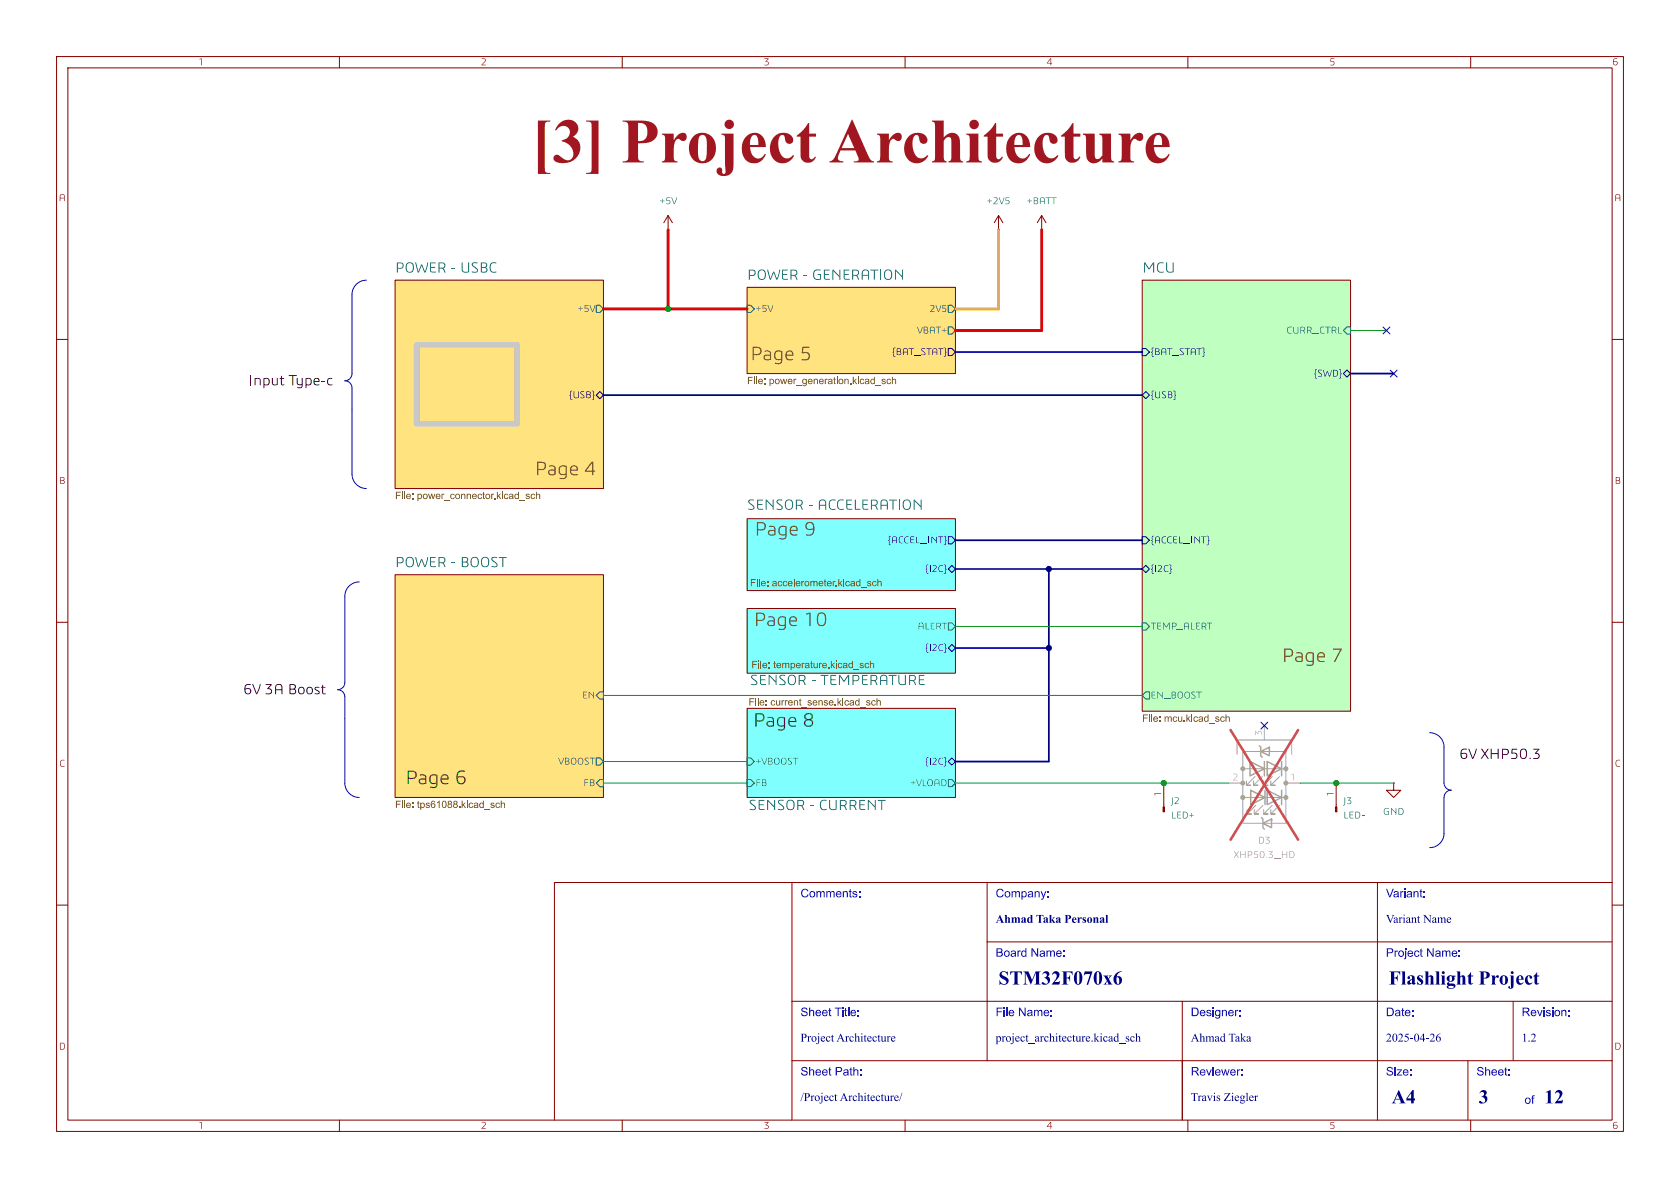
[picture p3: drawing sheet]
<svg xmlns="http://www.w3.org/2000/svg" width="297mm" height="210mm" viewBox="0 0 297 210" stroke-linecap="round" stroke-linejoin="round" font-family="sans-serif">
<g fill="none" stroke="#840000" stroke-width=".18">
<path d="M10 10h277v190h-277zM12 12h273v186h-273zM60 10v2M110 10v2M160 10v2M210 10v2M260 10v2M10 60h2M285 60h2M10 110h2M285 110h2M132.1 125.2h36.8v15.8h-36.8z"/>
<path d="M140 156v42M174.5 156v31.5M243.5 156v42M285 156h-187v42M10 160h2M140 177h145M174.5 166.5h110.5M209 177v21M267.5 177v10.5M285 160h2M60 198v2M110 198v2"/>
<path d="M140 187.5h145M160 198v2M210 198v2M259.5 187.5v10.5M260 198v2"/>
</g>
<g fill="#80ffff" stroke="#80ffff" stroke-width=".18">
<path d="M132.1 125.2h36.8v15.8h-36.8z"/>
<path d="M132.1 91.7h36.8v12.7h-36.8z"/>
<path d="M132.1 107.6h36.8v11.4h-36.8z"/>
</g>
<g fill="#ffe37f" stroke="#ffe37f" stroke-width=".18">
<path d="M132.1 50.8h36.8v15.2h-36.8z"/>
<path d="M69.8 49.5h36.9v36.9h-36.9z"/>
<path d="M69.8 101.6h36.9v39.4h-36.9z"/>
</g>
<path d="M201.9 49.5h36.9v76.2h-36.9z" fill="#bfffbf" stroke="#bfffbf" stroke-width=".18"/>
<path d="M132.1 137.8h.6l.6 .6-.6 .7h-.6zM132.1 134h.6l.6 .6-.6 .7h-.6zM167.6 137.8h.7l.6 .6-.6 .7h-.7z" fill="none" stroke="#006464" stroke-width=".18"/>
<path d="M167.6 134.6l.7-.6 .6 .6-.6 .7z" fill="none" stroke="#000084" stroke-width=".18"/>
<g fill="#725600">
<path d="M132.5 123.4h.8v.2h-.7v.4h.6v.1h-.6v.6h-.1z"/>
<path d="M133.5 123.4h.2v.2h-.2z"/>
<path d="M133.9 123.4h.2v1.3h-.2z"/>
<path d="M141.4 123.6l.1-.1v.3h.2v.1h-.2v.6l.2 .2-.3-.1v-.7h-.1z"/>
<path d="M148.1 123.4h.1v.8l.4-.4h.2l-.4 .3 .4 .6h-.2l-.3-.5-.1 .5h-.1z"/>
<path d="M148.9 123.4h.2v.2h-.2z"/>
<path d="M151.3 123.9l.2-.1 .3 .1v-.5h.2v1.3h-.2v-.1l-.2 .1h-.3l-.1-.4h.1a.29 .29 0 0 0 .4 .3 .29 .29 0 0 0 .1-.5l-.3-.2-.2 .4h-.1z"/>
<path d="M155 123.4h.1v.5l.3-.1 .3 .1v.8h-.1l-.1-.6-.1-.2-.3 .1v.7h-.1z"/>
</g>
<path d="M132.1 50.8h36.8v15.2h-36.8z" fill="none" stroke="#840000" stroke-width=".18"/>
<path d="M132.1 54h.6l.6 .6-.6 .6h-.6zM167.6 57.8h.7l.6 .6-.6 .7h-.7zM167.6 54h.7l.6 .6-.6 .6h-.7z" fill="none" stroke="#006464" stroke-width=".18"/>
<path d="M167.6 61.6h.7l.6 .6-.6 .7h-.7z" fill="none" stroke="#000084" stroke-width=".18"/>
<g fill="#725600">
<path d="M132.2 66.6h.9v.2h-.7v.4h.6v.1h-.6v.6h-.2z"/>
<path d="M133.3 66.6h.1v.2h-.1z"/>
<path d="M133.7 66.6h.1v1.3h-.1z"/>
<path d="M147.4 66.7l.2-.1v.4h.1v.1h-.1v.5l.2 .3-.3-.1-.1-.7h-.1z"/>
<path d="M147.9 66.6h.2v.2h-.2z"/>
<path d="M150.8 66.6h.1v.7l.4-.3h.2l-.4 .3 .4 .6h-.2l-.3-.5-.1 .5h-.1z"/>
<path d="M151.6 66.6h.2v.2h-.2z"/>
<path d="M154 67.1l.3-.1 .2 .1v-.5h.2v1.3h-.2v-.1l-.2 .1h-.2l-.2-.4 .1-.1a.29 .29 0 0 0 .4 .4 .29 .29 0 0 0 .1-.5l-.3-.2-.2 .3h-.1z"/>
<path d="M157.7 66.6h.1v.5l.3-.1 .3 .1v.8h-.1v-.7l-.2-.1-.2 .1-.1 .7h-.1z"/>
</g>
<path d="M132.1 91.7h36.8v12.7h-36.8z" fill="none" stroke="#840000" stroke-width=".18"/>
<path d="M167.6 94.9h.7l.6 .6-.6 .6h-.7zM167.6 100.6l.7-.7 .6 .7-.6 .6z" fill="none" stroke="#000084" stroke-width=".18"/>
<g fill="#725600">
<path d="M132.7 102.4h.9v.1h-.7v.4h.6v.2h-.6v.5h-.2z"/>
<path d="M133.8 102.4h.1v.1h-.1z"/>
<path d="M134.2 102.4h.1v1.2h-.1z"/>
<path d="M140.3 102.4h.2v1.2h-.2z"/>
<path d="M145.8 102.5l.1-.1v.3h.2v.1h-.2v.6l.2 .2-.3-.1v-.7h-.1z"/>
<path d="M148.2 102.4h.2v.7l.3-.4h.2l-.3 .4 .4 .5h-.2l-.3-.4-.1 .4h-.2z"/>
<path d="M149.1 102.4h.2v.1h-.2z"/>
<path d="M151.4 102.8l.3-.1 .3 .1v-.4h.1v1.2h-.1v-.1l-.2 .1h-.3l-.2-.3 .2-.1a.29 .29 0 0 0 .3 .3 .29 .29 0 0 0 .1-.5l-.3-.2-.1 .4h-.2z"/>
<path d="M155.1 102.4h.2v.4l.2-.1 .3 .1 .1 .8h-.2v-.6l-.2-.2-.2 .2v.6h-.2z"/>
</g>
<path d="M132.1 107.6h36.8v11.4h-36.8z" fill="none" stroke="#840000" stroke-width=".18"/>
<path d="M167.6 114.6l.7-.7 .6 .7-.6 .6z" fill="none" stroke="#000084" stroke-width=".18"/>
<path d="M167.6 110.1h.7l.6 .6-.6 .7h-.7z" fill="none" stroke="#006464" stroke-width=".18"/>
<g fill="#725600">
<path d="M133 116.8h.8v.2h-.6v.4h.6v.1h-.6v.6h-.2z"/>
<path d="M134 116.8h.2v.2h-.2z"/>
<path d="M134.4 116.8h.2v1.3h-.2z"/>
<path d="M136.8 117l.2-.1v.3h.2v.1h-.2v.5l.2 .3-.3-.1-.1-.7h-.1z"/>
<path d="M143.4 117l.1-.1v.3h.2v.1h-.2v.5l.2 .3-.3-.1v-.7h-.2z"/>
<path d="M146.9 116.8h.1v.8l.4-.4h.2l-.3 .3 .3 .6h-.1l-.4-.5-.1 .5h-.1z"/>
<path d="M147.8 116.8h.1v.2h-.1z"/>
<path d="M150.1 117.3l.3-.1 .2 .1v-.5h.2v1.3h-.2v-.1l-.1 .1h-.3l-.2-.4 .1-.1a.29 .29 0 0 0 .4 .4 .29 .29 0 0 0 .1-.5l-.3-.2-.2 .3h-.1z"/>
<path d="M153.8 116.8h.1v.5l.3-.1 .3 .1v.8h-.1v-.7l-.2-.1-.2 .1-.1 .7h-.1z"/>
</g>
<path d="M201.9 49.5h36.9v76.2h-36.9z" fill="none" stroke="#840000" stroke-width=".18"/>
<path d="M201.9 69.9l.7-.7 .6 .7-.6 .6zM201.9 61.6h.7l.6 .6-.6 .7h-.7zM237.5 66l.6-.6 .7 .6-.7 .7zM201.9 94.9h.7l.6 .6-.6 .6h-.7zM201.9 100.6l.7-.7 .6 .7-.6 .6z" fill="none" stroke="#000084" stroke-width=".18"/>
<path d="M238.1 57.8h.7v1.3h-.7l-.6-.7zM201.9 110.1h.7l.6 .6-.6 .7h-.7zM202.6 122.3h.6v1.3h-.6l-.7-.7z" fill="none" stroke="#006464" stroke-width=".18"/>
<g fill="#725600">
<path d="M202.1 126.3h.8v.2h-.7v.4h.6v.1h-.6v.6h-.1z"/>
<path d="M203.1 126.3h.2v.2h-.2z"/>
<path d="M203.5 126.3h.2v1.3h-.2z"/>
<path d="M209.7 126.3h.2v.7l.4-.3h.2l-.4 .3 .4 .6h-.2l-.3-.5-.1 .5h-.2z"/>
<path d="M210.6 126.3h.2v.2h-.2z"/>
<path d="M213 126.7l.2-.1 .3 .2v-.5h.1v1.3h-.1v-.1l-.2 .1-.3-.1-.1-.3 .1-.1a.29 .29 0 0 0 .4 .4 .29 .29 0 0 0 .1-.5l-.3-.2-.2 .3h-.2z"/>
<path d="M216.7 126.3h.1v.5l.3-.2 .3 .2v.8h-.1l-.1-.7-.1-.1-.3 .1v.7h-.1z"/>
</g>
<path d="M69.8 49.5h36.9v36.9h-36.9z" fill="none" stroke="#840000" stroke-width=".18"/>
<path d="M105.4 69.9l.6-.7 .7 .7-.7 .6z" fill="none" stroke="#000084" stroke-width=".18"/>
<path d="M105.4 54h.6l.7 .6-.7 .6h-.6z" fill="none" stroke="#006464" stroke-width=".18"/>
<g fill="#725600">
<path d="M70 86.9h.9v.2h-.7v.4h.6v.1h-.6v.6h-.2z"/>
<path d="M71.1 86.9h.1v.2h-.1z"/>
<path d="M71.4 86.9h.2v1.3h-.2z"/>
<path d="M85.4 87.1l.2-.1v.3h.1v.1h-.1v.6l.1 .2-.3-.1v-.7h-.1z"/>
<path d="M87.8 86.9h.2v.8l.4-.4h.2l-.4 .3 .4 .6h-.2l-.3-.5-.1 .5h-.2z"/>
<path d="M88.7 86.9h.2v.2h-.2z"/>
<path d="M91.1 87.4l.2-.1 .3 .1v-.5h.1v1.3h-.1v-.1l-.2 .1h-.3l-.2-.4h.2a.29 .29 0 0 0 .4 .3 .29 .29 0 0 0 .1-.5l-.3-.2-.2 .4h-.2z"/>
<path d="M94.7 86.9h.2v.5l.3-.1 .3 .1v.8h-.2v-.6l-.2-.2-.2 .1v.7h-.2z"/>
</g>
<path d="M69.8 101.6h36.9v39.4h-36.9z" fill="none" stroke="#840000" stroke-width=".18"/>
<path d="M105.4 134h.6l.7 .6-.7 .7h-.6zM106 122.3h.7v1.3h-.7l-.6-.7zM106 137.8h.7v1.3h-.7l-.6-.7z" fill="none" stroke="#006464" stroke-width=".18"/>
<g fill="#725600">
<path d="M70 141.5h.9v.2h-.7v.4h.6v.1h-.6v.6h-.2z"/>
<path d="M71.1 141.5h.1v.2h-.1z"/>
<path d="M71.1 141.9h.1v.9h-.1z"/>
<path d="M71.4 141.5h.2v1.3h-.2z"/>
<path d="M71.9 142l.1-.1a.43 .43 0 0 1 .5 .1 .43 .43 0 0 1 .1 .4h-.6l.2 .3 .4-.2a.44 .44 0 0 1-.5 .3 .44 .44 0 0 1-.3-.5h.7l-.3-.3-.4 .3z"/>
<path d="M72.9 141.9h.2v.2h-.2z"/>
<path d="M72.9 142.6h.2v.2h-.2z"/>
<path d="M73.8 141.7l.2-.1v.3h.2v.1h-.2v.6l.2 .2-.3-.1-.1-.7h-.1z"/>
<path d="M74.3 141.9h.2v.1a.42 .42 0 0 1 .6 .4 .42 .42 0 0 1-.6 .3v.5h-.2v-.8h.2a.29 .29 0 0 0 .3 .3 .29 .29 0 0 0 .1-.5l-.2-.2-.2 .4h-.2z"/>
<path d="M75.3 142l.5-.1 .2 .2-.2 .1a.18 .18 0 0 0-.2-.2 .18 .18 0 0 0-.1 .2l.1 .1a.33 .33 0 0 1 .3 .5 .33 .33 0 0 1-.5 0l-.2-.3h.2a.2 .2 0 0 0 .2 .3 .2 .2 0 0 0 .2-.3 .36 .36 0 0 1-.5-.5z"/>
<path d="M76.3 141.6h.4l.3 .3-.5-.2-.2 .5a.41 .41 0 0 1 .6 .1 .41 .41 0 0 1-.3 .6 .41 .41 0 0 1-.5-.5h.2a.26 .26 0 0 0 .4 .2 .26 .26 0 0 0 0-.4 .26 .26 0 0 0-.4 .1l-.2 .1 .1-.5z"/>
<path d="M77.3 141.9l.4-.4v1.3h-.1v-1l-.3 .2z"/>
<path d="M78.3 141.6l.2-.1a.71 .71 0 0 1 .5 .7 .71 .71 0 0 1-.5 .6 .51 .51 0 0 1-.4-.6h.2a.3 .3 0 0 0 0 .4 .3 .3 0 0 0 .4 0l.1-.2a.41 .41 0 0 0 0-.5 .41 .41 0 0 0-.4-.2l-.1 .5h-.2z"/>
<path d="M79.3 141.6a.34 .34 0 0 1 .5 0 .34 .34 0 0 1-.1 .5 .4 .4 0 0 1 0 .7 .4 .4 0 0 1-.6-.3h.2a.26 .26 0 0 0 .3 .2 .26 .26 0 0 0 .1-.5 .26 .26 0 0 0-.4 .2l-.2 .1 .2-.4-.1-.2h.1a.21 .21 0 0 0 .3 .2 .21 .21 0 0 0 .1-.4 .21 .21 0 0 0-.4 .1l-.1 .1z"/>
<path d="M80.2 141.6a.34 .34 0 0 1 .6 0 .34 .34 0 0 1-.1 .5 .4 .4 0 0 1 0 .7 .4 .4 0 0 1-.6-.3h.2a.26 .26 0 0 0 .3 .2 .26 .26 0 0 0 .1-.5 .26 .26 0 0 0-.4 .2l-.2 .1 .2-.4-.2-.2h.2a.21 .21 0 0 0 .3 .2 .21 .21 0 0 0 0-.4 .21 .21 0 0 0-.3 .1l-.2 .1z"/>
<path d="M81.2 142.6h.1v.2h-.1z"/>
<path d="M81.6 141.5h.2v.8l.3-.4h.2l-.3 .3 .4 .6h-.2l-.3-.4-.1 .4h-.2z"/>
<path d="M82.5 141.5h.2v.2h-.2z"/>
<path d="M82.5 141.9h.2v.9h-.2z"/>
<path d="M83 142l.5-.1 .1 .3h-.1a.3 .3 0 0 0-.4 0 .3 .3 0 0 0-.1 .4 .3 .3 0 0 0 .4 .1l.1-.2h.2a.45 .45 0 0 1-.8 .2 .45 .45 0 0 1 .1-.7z"/>
<path d="M83.9 142l.1-.1a.4 .4 0 0 1 .5 .1 .4 .4 0 0 1 0 .4l.1 .4-.2-.1-.4 .1-.2-.1-.1-.1 .6 .1 .1-.3-.7 .2a.48 .48 0 0 1 .7-.4l-.2-.2-.4 .2z"/>
<path d="M84.8 142l.3-.1 .3 .1v-.5h.1v1.3h-.1v-.1l-.2 .1h-.3l-.2-.3 .2-.1a.29 .29 0 0 0 .4 .3 .29 .29 0 0 0 .1-.5l-.3-.2-.2 .4h-.2z"/>
<path d="M85.6 143.1h1.1v.1h-1.1z"/>
<path d="M86.8 142l.4-.1 .2 .2-.1 .1a.18 .18 0 0 0-.2-.2 .18 .18 0 0 0-.2 .2l.2 .1a.33 .33 0 0 1 .3 .5 .33 .33 0 0 1-.6 0l-.1-.3h.1a.21 .21 0 0 0 .3 .3 .2 .2 0 0 0 .1-.3 .36 .36 0 0 1-.5-.5z"/>
<path d="M87.7 142l.5-.1 .2 .3h-.2a.3 .3 0 0 0-.4 0 .3 .3 0 0 0 0 .4 .3 .3 0 0 0 .4 .1v-.2h.2a.45 .45 0 0 1-.7 .2 .45 .45 0 0 1 0-.7z"/>
<path d="M88.5 141.5h.2v.5l.3-.1 .2 .1 .1 .8h-.2v-.6l-.2-.2-.2 .1v.7h-.2z"/>
</g>
<g fill="#840000" stroke="#840000" stroke-width=".18">
<path d="M236.1 142.6h.2v.9h-.2z"/>
<path d="M205.6 142.6h.3v.9h-.3z"/>
</g>
<g fill="none" stroke="#840000" stroke-width=".18">
<path d="M118.1 38.1l-.8 1.3M118.1 38.1l.8 1.3M118.1 38.1v2.5M176.5 38.1l-.7 1.3M176.5 38.1l.8 1.3M176.5 38.1v2.5M184.1 38.1l-.7 1.3M184.1 38.1l.8 1.3M184.1 38.1v2.5M118.1 40.6h.1M176.5 40.6h.1M184.1 40.6h.1"/>
<path d="M205.7 138.4v4.2M236.2 138.4v4.2M246.4 138.4v1.3h1.2l-1.2 1.3-1.3-1.3h1.3M246.4 138.4h.1"/>
</g>
<g fill="none" stroke="#a1a1a1" stroke-width=".18">
<path d="M217.2 138.4h2.5M218.7 133.4v-2.6h9.6v2.6M219.7 132.8h7.6v12.7h-7.6zM219.7 135.9h7.6M221.9 137.3l-1.6 1.5h.8h-.8v-.8M223.1 137.3l-1.5 1.5h.8h-.8v-.8M223.5 128.3v2.5M224.9 137.3l-1.5 1.5h.8h-.8v-.8M226.2 137.3l-1.5 1.5h.7h-.7v-.8M227.3 138.4h2.6M219.7 141h7.6M222 142.4l-1.5 1.5h.7h-.7v-.8"/>
<path d="M223.3 142.4l-1.6 1.5h.8h-.8v-.8M224.9 142.4l-1.5 1.5h.8h-.8v-.8M226.2 142.4l-1.5 1.5h.7h-.7v-.8"/>
</g>
<g fill="#a1a1a1" stroke="#a1a1a1" stroke-width=".18">
<circle cx="227.3" cy="141" r=".36"/>
<circle cx="227.3" cy="138.4" r=".36"/>
<circle cx="227.3" cy="135.9" r=".36"/>
<circle cx="219.7" cy="141" r=".36"/>
<circle cx="219.7" cy="138.4" r=".36"/>
<circle cx="219.7" cy="135.9" r=".36"/>
</g>
<path d="M221 134.6l2.5 1.3-2.5 1.3zM221.1 139.7l2.5 1.3-2.5 1.2zM222.6 131.8l.3 .3v1.5l.2 .3M223.5 134.6v2.6M223.6 139.7v2.5M224 139.7l2.6 1.3-2.6 1.2zM224 134.6l2.6 1.3-2.6 1.3zM224.4 132.1v1.5l-1.5-.8 1.5-.7v.2M226.6 134.6v2.6M226.6 139.7v2.5M223 144.5l.3 .3v1.5l.2 .3M224.8 144.8v1.5l-1.5-.8 1.5-.7v.2" fill="none" stroke="#a1a1a1" stroke-width=".25"/>
<path d="M217.6 129.1l11.9 19.3M229.5 129.1l-11.9 19.3" fill="none" stroke="#e65255" stroke-width=".46"/>
<path d="M64.8 49.5a2.54 2.54 0 0 0-2.6 2.6v13.9a1.28 1.28 0 0 1-1.2 1.3 1.28 1.28 0 0 1 1.2 1.3v15.2a2.56 2.56 0 0 0 2.6 2.6M63.5 102.9a2.54 2.54 0 0 0-2.5 2.5v15.3a1.28 1.28 0 0 1-1.3 1.2 1.28 1.28 0 0 1 1.3 1.3v15.2a2.56 2.56 0 0 0 2.5 2.6M252.8 129.5a2.53 2.53 0 0 1 2.5 2.6v6.3a1.28 1.28 0 0 0 1.3 1.3 1.28 1.28 0 0 0-1.3 1.2M255.3 141v6.3a2.54 2.54 0 0 1-2.5 2.5" fill="none" stroke="#0000c2" stroke-width=".18"/>
<path d="M106.7 69.9h95.2M168.9 62.2h33M238.8 66h7.6M168.9 95.5h33M168.9 100.6h33M168.9 114.6h16.5M185.4 100.6v34h-16.5" fill="none" stroke="#000084" stroke-width=".3"/>
<path d="M238.8 58.4h6.3M168.9 110.7h33M106.7 134.6h25.4M106.7 138.4h25.4M106.7 122.9h95.2M168.9 138.4h48.3M229.9 138.4h16.5" fill="none" stroke="#009600" stroke-width=".18"/>
<path d="M106.7 54.6h25.4M118.1 40.6v14" fill="none" stroke="#c20000" stroke-width=".51"/>
<path d="M176.5 40.6v14h-7.6" fill="none" stroke="#f90" stroke-width=".51"/>
<path d="M184.1 40.6v17.8h-15.2" fill="none" stroke="#f00" stroke-width=".51"/>
<path d="M244.5 57.8l1.2 1.2M245.7 57.8l-1.2 1.2M245.8 65.4l1.2 1.2M247 65.4l-1.2 1.2M222.9 127.7l1.2 1.2M224.1 127.7l-1.2 1.2" fill="none" stroke="#000084" stroke-width=".18"/>
<path d="M73.7 61h17.7v13.9h-17.7z" fill="none" stroke="#c8c8c8" stroke-width="1"/>
<g fill="#009600" stroke="#009600" stroke-width=".18">
<circle cx="118.1" cy="54.6" r=".46"/>
<circle cx="205.7" cy="138.4" r=".46"/>
<circle cx="236.2" cy="138.4" r=".46"/>
</g>
<g fill="#000084" stroke="#000084" stroke-width=".18">
<circle cx="185.4" cy="114.6" r=".46"/>
<circle cx="185.4" cy="100.6" r=".46"/>
</g>
<text font-size="11.1" fill="#a21622" x="93.9" y="31.6">[3] ProjectArchitecture</text>
<g font-size="3.5" fill="#644632">
<text x="132.6" y="64.1">Page5</text>
<text x="94.5" y="84.4">Page4</text>
<text x="133.4" y="95.1">Page9</text>
<text x="133.3" y="111.1">Page10</text>
<text x="226.6" y="117.5">Page7</text>
</g>
<g font-size="3.5" fill="#143c28">
<text x="133.1" y="128.9">Page8</text>
<text x="71.7" y="139">Page6</text>
</g>
<g font-size="3.5" fill="#00007f">
<text x="176.5" y="174.9">STM32F070x6</text>
<text x="245.5" y="174.9">FlashlightProject</text>
<text x="246" y="195.9">A4</text>
<text x="261.4" y="196">3</text>
<text x="273" y="196">12</text>
</g>
<g font-size="2.7" fill="#006464">
<text x="69.8" y="48.5">POWER- USBC</text>
<text x="132.1" y="49.8">POWER- GENERATION</text>
<text x="201.9" y="48.5">MCU</text>
<text x="132.1" y="90.4">SENSOR- ACCELERATION</text>
<text x="69.8" y="100.6">POWER- BOOST</text>
<text x="132.6" y="121.4">SENSOR- TEMPERATURE</text>
<text x="132.3" y="143.5">SENSOR- CURRENT</text>
</g>
<g font-size="2.7">
<text x="44" y="68.9">Input Type-c</text>
<text x="43" y="123.5">6V 3A Boost</text>
<text x="258" y="134.9">6V XHP50.3</text>
</g>
<g font-size="2.1" fill="#00f">
<text x="141.5" y="159.2">Comments:</text>
<text x="176" y="159.2">Company:</text>
<text x="245" y="159.2">Variant:</text>
<text x="176" y="169.7">Board Name:</text>
<text x="245" y="169.7">Project Name:</text>
<text x="141.5" y="180.2">Sheet Title:</text>
<text x="176" y="180.2">File Name:</text>
<text x="210.5" y="180.2">Designer:</text>
<text x="245" y="180.2">Date:</text>
<text x="269" y="180.2">Revision:</text>
<text x="141.5" y="190.7">Sheet Path:</text>
<text x="210.5" y="190.7">Reviewer:</text>
<text x="245" y="190.7">Size:</text>
<text x="261" y="190.7">Sheet:</text>
<text x="269.5" y="195.7">of</text>
</g>
<g font-size="2.1" fill="#00007f">
<text x="176" y="163.7">AhmadTakaPersonal</text>
<text x="245" y="163.7">VariantName</text>
<text x="141.5" y="184.7">ProjectArchitecture</text>
<text x="176" y="184.7">project_architecture.kicad_sch</text>
<text x="210.5" y="184.7">AhmadTaka</text>
<text x="245" y="184.7">2025-04-26</text>
<text x="269" y="184.7">1.2</text>
<text x="141.5" y="195.2">/ProjectArchitecture/</text>
<text x="210.5" y="195.2">TravisZiegler</text>
</g>
<g font-size="1.8" fill="#840000">
<text x="35" y="11.9">1</text>
<text x="85" y="11.9">2</text>
<text x="135" y="11.9">3</text>
<text x="185" y="11.9">4</text>
<text x="235" y="11.9">5</text>
<text x="285" y="11.9">6</text>
<text x="10.4" y="35.9">A</text>
<text x="285.4" y="35.9">A</text>
<text x="10.4" y="85.9">B</text>
<text x="285.4" y="85.9">B</text>
<text x="10.5" y="135.9">C</text>
<text x="285.5" y="135.9">C</text>
<text x="10.4" y="185.9">D</text>
<text x="285.4" y="185.9">D</text>
<text x="35" y="199.9">1</text>
<text x="85" y="199.9">2</text>
<text x="135" y="199.9">3</text>
<text x="185" y="199.9">4</text>
<text x="235" y="199.9">5</text>
<text x="285" y="199.9">6</text>
</g>
<g font-size="1.8" fill="#006464">
<text x="116.5" y="36.5">+5V</text>
<text x="174.4" y="36.5">+2V5</text>
<text x="181.5" y="36.5">+BATT</text>
<text x="102.1" y="55.5">+5V</text>
<text x="133.5" y="55.5">+5V</text>
<text x="162.1" y="59.3">VBAT+</text>
<text x="164.3" y="55.5">2V5</text>
<text x="227.4" y="59.3">CURR_CTRL</text>
<text x="162.2" y="111.6">ALERT</text>
<text x="203.4" y="111.6">TEMP_ALERT</text>
<text x="102.9" y="123.8">EN</text>
<text x="203.4" y="123.8">EN_BOOST</text>
<text x="98.7" y="135.5">VBOOST</text>
<text x="133.5" y="135.5">+VBOOST</text>
<text x="103.1" y="139.3">FB</text>
<text x="133.5" y="139.3">FB</text>
<text x="160.9" y="139.3">+VLOAD</text>
<text x="207" y="142.5">J2</text>
<text x="237.5" y="142.5">J3</text>
<text x="207" y="145">LED+</text>
<text x="237.5" y="145">LED-</text>
<text x="244.5" y="144.4">GND</text>
</g>
<g font-size="1.8" fill="#000084">
<text x="157.7" y="63.1">{BAT_STAT}</text>
<text x="203.4" y="63.1">{BAT_STAT}</text>
<text x="100.6" y="70.7">{USB}</text>
<text x="203.4" y="70.7">{USB}</text>
<text x="232.2" y="66.9">{SWD}</text>
<text x="156.9" y="96.4">{ACCEL_INT}</text>
<text x="163.6" y="101.5">{I2C}</text>
<text x="203.4" y="101.5">{I2C}</text>
<text x="203.4" y="96.4">{ACCEL_INT}</text>
<text x="163.6" y="115.4">{I2C}</text>
<text x="163.6" y="135.5">{I2C}</text>
</g>
<g font-size="1.8" fill="#725600">
<text x="132.1" y="68.6">File: power_generation.kicad_sch</text>
<text x="69.8" y="88.9">File: power_connector.kicad_sch</text>
<text x="132.6" y="104.4">File: accelerometer.kicad_sch</text>
<text x="132.8" y="118.8">File: temperature.kicad_sch</text>
<text x="132.3" y="125.4">File: current_sense.kicad_sch</text>
<text x="201.9" y="128.3">File: mcu.kicad_sch</text>
</g>
<g font-size="1.8" fill="#aaa">
<text x="223.3" y="130.1" transform="rotate(-90 223.3 130.1)">3</text>
<text x="217.9" y="138.2">2</text>
<text x="228.1" y="138.2">1</text>
</g>
<g font-size="1.8" fill="#a90000">
<text x="205.5" y="140.9" transform="rotate(-90 205.5 140.9)">1</text>
<text x="236" y="140.9" transform="rotate(-90 236 140.9)">1</text>
</g>
<g font-size="1.8" fill="#989898">
<text x="222.4" y="149.5">D3</text>
<text x="218.1" y="152">XHP50.3_HD</text>
</g>
</svg>
